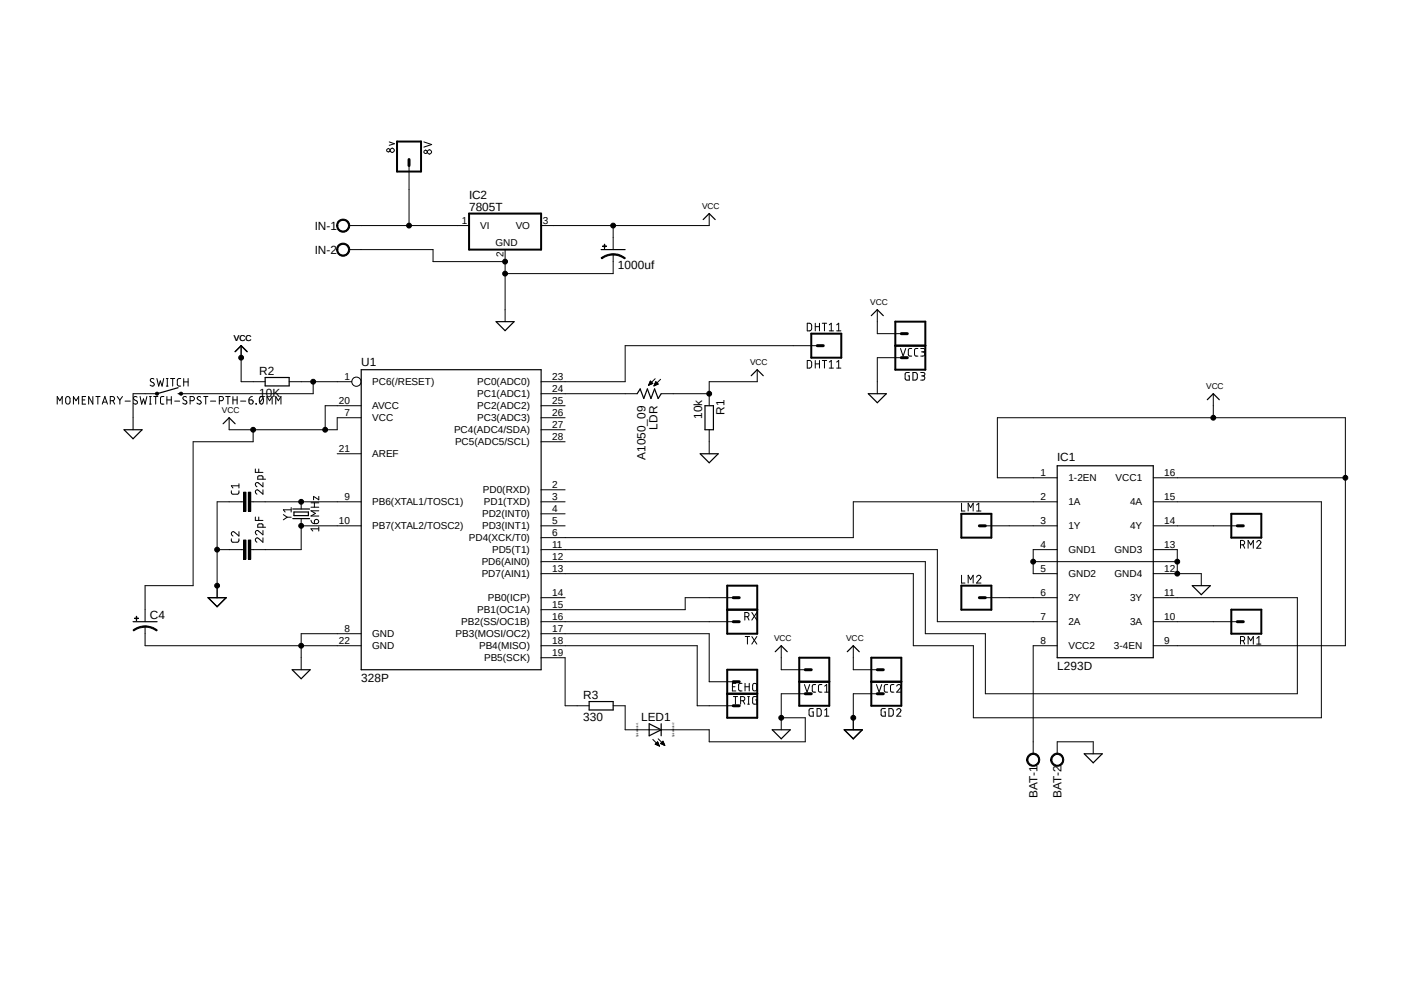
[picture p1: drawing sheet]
<svg xmlns="http://www.w3.org/2000/svg" width="297mm" height="210mm" viewBox="0 0 297 210" stroke-linecap="round" stroke-linejoin="round" font-family="sans-serif">
<path d="M11.4 29.3l274.3 140.2M285.7 29.3l-274.3 140.2" fill="none" stroke="#fff" stroke-width=".21"/>
<g fill="none" stroke="#000" stroke-width=".21">
<path d="M82.3 30l1.1 .4-1.1 .3M86.5 35v12.7M89.7 30l1.6 .6-1.6 .5M71.5 46.8a1.4 1.4 0 0 1 2.2 .1 1.4 1.4 0 0 1-.7 2.1 1.4 1.4 0 0 1-1.8-1.3h.3a1.15 1.15 0 0 1 1.6-.9 1.15 1.15 0 0 1 .2 1.9 1.15 1.15 0 0 1-1.8-.6v-.4h-.3zM71.5 51.9a1.4 1.4 0 0 1 2.2 .1 1.4 1.4 0 0 1-.7 2.1 1.4 1.4 0 0 1-1.8-1.3h.3a1.15 1.15 0 0 1 1.6-1 1.15 1.15 0 0 1 .2 1.9 1.15 1.15 0 0 1-1.8-.5v-.4h-.3zM73.9 47.7h25.3M73.9 52.8h17.7v2.5h15.2M106.8 52.8v15.2M127.2 54.5l.2-.1a4.2 4.2 0 0 1 2.3-.7v.2a3.9 3.9 0 0 0-2.4 .8zM127.5 52l.8 .1zM127.8 51.6l.1 .9zM129.7 53.7a3.6 3.6 0 0 1 2.6 .9l-.2 .1a4.1 4.1 0 0 0-2.4-.8z"/>
<path d="M129.7 47.7v5.1M129.8 53.8l-.1 4.1h-22.9M150 45.2v2.5h-35.5M51 73.1v7.6h5.1M160.2 78.2v2.5h-10.2v5.1M170.8 68.4h.6l.2 .2 .1 1-.3 .3-.6 .1zM170.8 76.2l.6 .1 .2 .2 .1 .9-.3 .4-.6 .1zM172.5 68.4v1.6M172.5 76.2v1.7M172.5 69.1h.9M172.5 77h.9M172.9 73.1h-40.7v7.6h-17.7"/>
<path d="M173.4 68.4v1.6M173.4 76.2v1.7M173.9 68.4h1M173.9 76.2h1M174.4 68.4v1.6M174.4 76.2v1.7M175.4 70h.9M175.4 68.7l.5-.3v1.6M175.4 76.6l.5-.4v1.7M175.4 77.9h.9M177 70h.9M177 68.7l.4-.3v1.6"/>
<path d="M177 76.6l.4-.4v1.7M177 77.9h.9M185.6 65.5v5.1h5.1M190.5 73.7l.6 1.6 .5-1.6M190.7 75.6h-5.1v7.7M192.4 78.8l-.9 .2v1.1l.1 .2 .8 .1v-.9h-.3M192.9 73.7h-.6l-.1 .3v1.1l.7 .2M193.1 78.8h.7l.2 .2 .1 .9-.3 .4-.7 .1zM194.2 73.7h-.6l-.1 .3v1.1l.7 .2M194.8 78.8h.7a.37 .37 0 0 1 .1 .4 .37 .37 0 0 1-.3 .3h-.4M194.8 73.7h.7a.37 .37 0 0 1 .1 .5 .37 .37 0 0 1-.3 .2h-.4M195.2 79.5a.46 .46 0 0 1 .4 .3 .46 .46 0 0 1-.1 .5l-.7 .1"/>
<path d="M195.2 74.4a.46 .46 0 0 1 .4 .4 .46 .46 0 0 1-.1 .5h-.7M12.1 85.5v-1.6l.6 .9 .5-.9v1.6M14.1 83.9a.47 .47 0 0 1 .7 .4v.7a.47 .47 0 0 1-.4 .5 .47 .47 0 0 1-.5-.5v-.7zM15.5 85.5v-1.6l.6 .9 .5-.9v1.6M17.4 84.6h.5M18.1 83.9h-.7v1.6h.7M19.6 83.9v1.6l-.8-1.6v1.6M20.3 83.9h.9M20.7 83.9v1.6M21.6 85.5l.6-1.6 .5 1.6M21.8 85h.8M23.3 84.8h.5a.45 .45 0 0 0 .4-.4 .45 .45 0 0 0-.2-.5h-.7v1.6"/>
<path d="M23.9 84.8l.4 .7M24.8 83.9l.6 .7M25.4 84.6v.9M25.9 83.9l-.5 .7M26.5 84.8h1.1M29 84l-.2-.1a.39 .39 0 0 0-.5 .1 .39 .39 0 0 0 .1 .5l.5 .3a.37 .37 0 0 1 .2 .4 .37 .37 0 0 1-.4 .3l-.5-.2M29.6 83.9l.4 1.6 .4-1.1 .3 1.1 .4-1.6M31.6 85.5h.4M31.6 83.9h.4M31.8 83.9v1.6M32.5 83.9h.9M32.6 80.2l-.5-.1a.34 .34 0 0 0-.3 .5l.7 .4a.37 .37 0 0 1 .1 .4 .37 .37 0 0 1-.3 .3l-.6-.3"/>
<path d="M32.9 83.9v1.6M33 83h.4l.2 .3-.2 .2-.2 .1-.2-.1zM33.2 80.1l.4 1.6 .3-1.1 .4 1.1 .3-1.6M33.2 83.3h-5v7.6M34.7 83.9h-.6l-.1 .3v1.1l.7 .2M35.2 81.7h.4M35.2 80.1h.4M35.3 84.6h.9M35.3 83.9v1.6M35.4 80.1v1.6M36.1 80.1h.9M36.2 83.9v1.6"/>
<path d="M36.5 80.1v1.6M37 84.8h1M38.1 83h.4l.2 .3-.2 .2-.2 .1-.2-.1zM38.2 80.1h-.5l-.2 .3 .1 1.1 .6 .2M38.9 80.1v1.6M38.9 80.8h.9M39.5 84l-.2-.1a.4 .4 0 0 0-.5 .1 .4 .4 0 0 0 .1 .5l.5 .3a.37 .37 0 0 1 .1 .4 .37 .37 0 0 1-.3 .3l-.5-.2M39.8 80.1v1.6M40.2 84.8h.5a.45 .45 0 0 0 .4-.4 .45 .45 0 0 0-.2-.5h-.7v1.6M42.5 84l-.4-.1a.34 .34 0 0 0-.3 .5l.7 .5v.4a.55 .55 0 0 1-.8 0M43.1 83.9h.9M43.5 83.9v1.6"/>
<path d="M44.5 84.8h1.1M46.4 84.8h.4a.46 .46 0 0 0 .5-.4 .46 .46 0 0 0-.2-.5h-.7v1.6M47.8 83.9h.9M48.2 83.9v1.6M48.5 88.3v2.6h22.8v-2.6h5.1M49.3 84.6h.9M49.3 83.9v1.6M50.2 83.9v1.6M50.9 84.8h1.1M52.7 84.6h.5a.46 .46 0 0 1 .4 .5 .46 .46 0 0 1-.5 .4 .46 .46 0 0 1-.4-.5zM53.4 83.9a.72 .72 0 0 0-.7 .7M53.6 90.9v2.5h-12.7v30.5h-10.2v7.6"/>
<path d="M54 99.2v.7h1.6M54.1 85.4l.1 .1zM54.7 99.2v.7M55.1 83.9h.2a.93 .93 0 0 1 0 1.6 .98 .98 0 0 1-.2-1.6zM55.7 84.2l-.8 .9M56.5 85.5v-1.6l.5 .9 .6-.9v1.6M58.3 85.5v-1.6l.6 .9 .5-.9v1.6M61.2 80.7h13.2M66.3 80.7v2.6h-28M71.3 96h5.1M76.4 85.8h-7.6v5.1M114.5 88.3h5"/>
<path d="M114.5 85.8h5M114.5 93.4h5M114.5 90.9h5M114.5 83.3h20.3M137.2 81.4h.1M137.2 81.4h.3M137.3 81.3h.4M137.3 81.2h.6M137.4 81.1h.7M137.4 81h.6M137.5 80.9h.4M137.5 80.8h.3"/>
<path d="M137.5 80.9h.3M137.5 80.6h.2M138.1 81.1l-.5-.5-.4 .9M138.1 81.1l-.9 .4M138.4 81.5h.1M138.4 81.4h.3M138.4 81.4h.5M138.5 81.3h.6M138.5 81.2h.7M138.6 81.1h.5M138.6 80.1l-1.4 1.4M138.6 81h.4"/>
<path d="M138.6 80.9h.3M138.7 80.9h.2M138.7 80.8h.1M138.7 80.7l.5 .5-.9 .4zM139.7 80.2l-1.4 1.4M139.9 83.3h10.1M150 90.9v5.1M256.7 83.3v5M45.9 116.2h5.6M48.9 103.8l.1 .6 .3 .1h1.1l.1-.7M48.9 114l.1 .5 .3 .2 1.1-.1 .1-.6M50.5 112.4v1l-.8-.8a.45 .45 0 0 0-.8 .1 .45 .45 0 0 0 .4 .7"/>
<path d="M50.5 102.3v.9M50.5 102.7h-1.6l.4 .5M51.5 104.1h.5v4.1h-.5zM51.5 114.2h.5v4.1h-.5zM51.5 106.1h-5.6v20.3M52.5 104.1h.5v4.1h-.5zM52.5 114.2h.5v4.1h-.5zM53 106.1h23.4M54 109.3v.8h1.6M54.7 109.3v.8M55.6 103.6v.9l-.9-.7a.45 .45 0 0 0-.7 .1 .45 .45 0 0 0 .4 .6M55.6 102.1v.9l-.9-.8a.45 .45 0 0 0-.7 .1 .45 .45 0 0 0 .4 .7"/>
<path d="M55.6 101.3l-.1-.6h-.9l-.1 .6h1.7M55.6 113.7v1l-.9-.8a.45 .45 0 0 0-.7 .1 .45 .45 0 0 0 .4 .7M55.6 112.2v.9l-.9-.7a.45 .45 0 0 0-.7 .1 .45 .45 0 0 0 .4 .6M55.6 111.5l-.1-.7-.9 .1-.1 .6h1.7M59.9 108.8l.8 .6M60.7 109.4l-.8 .5M60.7 109.4h.9M61.6 107.8h-1.7l.4 .5M61.6 107.4v.9M63.7 111.2h12.7M63.7 109.7v6.5h-10.7M63.7 106.1v1.6"/>
<path d="M65.8 110a.72 .72 0 0 0 .7 .7M65.8 107.3h1.6M65.8 106.3h1.6M66.5 106.3v1M66.6 110a.45 .45 0 0 1 .8 .1 .45 .45 0 0 1-.4 .6h-.5zM67.4 111.8h-1.6l.4 .5M67.4 105v.7l-1.1-.7v.7M67.4 111.4v.9M67.4 108h-1.6l.9 .6-.9 .5h1.6M114.5 111.2h5M114.5 106.1h5M114.5 118.8h81.2v15.2h12.7v12.7h66v-20.3h-30.4"/>
<path d="M114.5 116.2h83.8v15.3h25.3M114.5 108.7h5M114.5 103.6h5M203.4 106.4v1.7h.7M204.8 108.1v-1.7l.5 1 .6-1v1.7M206.6 108.1h.9M206.6 106.8l.5-.4v1.7M208.4 111.2h15.2M218.6 118.8h30.4M223.6 106.1h-43.1v7.6h-66M223.6 101h-12.6v-12.7h73.6v48.3h-40.6M223.6 116.2h-5v5.1h5"/>
<path d="M244 106.1h35.5v45.7h-73.6v-15.2h-12.7v-15.3h-78.7M244 111.2h17.7M244 116.2h5v5.1M244 101h40.6M262.4 115.2h.5a.47 .47 0 0 0 .4-.4 .47 .47 0 0 0-.4-.5h-.5v1.7M263 115.2l.3 .8M264 116v-1.7l.6 .9 .5-.9v1.7M265.9 114.7a.43 .43 0 0 1 .6-.4 .43 .43 0 0 1 .1 .7l-.7 1h.8M28.2 133.3a3.9 3.9 0 0 1 2.5-.9v.2a4.1 4.1 0 0 0-2.4 .8zM28.4 130.7l.9 .1zM28.8 130.3l.1 .9zM30.7 132.4a4.2 4.2 0 0 1 2.6 .9l-.2 .1a4.1 4.1 0 0 0-2.4-.8z"/>
<path d="M30.7 132.5v4.1h45.7M76.4 134h-12.7v7.6M114.5 139.1h5v10.2h5.1M114.5 134h35.5v10.2h5.1M114.5 136.6h33v12.7h7.6M114.5 131.5h40.6M114.5 126.4h5M155.1 126.4h-10.2v2.5h-30.4M157.6 130.4h.6a.46 .46 0 0 0 .2-.5 .46 .46 0 0 0-.4-.4h-.4v1.6M157.6 134.6h1M158.1 130.4l.4 .7M158.1 134.6v1.6"/>
<path d="M159 129.5l1.1 1.6M159 134.6l1.1 1.6M160.1 129.5l-1.1 1.6M160.1 134.6l-1.1 1.6M165.3 136.6v5h5M180.5 136.6v5h5.1M203.4 121.7v1.6h.7M204.8 123.3v-1.6l.5 .9 .6-.9v1.6M206.6 122a.45 .45 0 0 1 .6-.3 .45 .45 0 0 1 .1 .7l-.7 .9h.9M208.4 126.4h15.2M223.6 136.6h-5v22.8M244 131.5h17.7"/>
<path d="M244 121.3h10.1v2.6M262.4 135.5h.7a.46 .46 0 0 0 .2-.5 .46 .46 0 0 0-.4-.4h-.5v1.6M263 135.5l.3 .7M264 136.2v-1.6l.6 .9 .5-.9v1.6M265.9 135l.4-.4v1.6M265.9 136.2h.8M129.7 149.3h2.5v5h17.8v2.6h20.3v-5.1h-5M138.1 156.4l1.4 1.4M138.6 157.4h.7M138.7 157.3h.6M138.8 157.2h.5M138.9 157.5h.5"/>
<path d="M138.9 157.1h.3M139 157h.1M139.1 157.6h.3M139.1 156.9l.4 .9-.9-.4zM139.2 156.3l1.4 1.3M139.3 157.7h.1M139.7 157.3l.6-.5 .3 .8zM139.8 157.2h.7M139.9 157.1h.5M139.9 157.3h.6M140 157.1h.4M140 157h.3"/>
<path d="M140.1 157.4h.4M140.1 156.9h.2M140.2 156.8h.1M140.3 157.5h.3M140.5 157.6h.1M154.9 145.2h.6M155.2 147.3h.8M155.6 147.3v1.6M155.7 144.5h-.8v1.6h.8M156.7 148.2h.4a.45 .45 0 0 0 .5-.4 .45 .45 0 0 0-.5-.5h-.4v1.6M157 144.5l-.6 .1-.1 .3v1.1l.7 .1M157.2 148.2l.4 .7"/>
<path d="M157.6 145.2h.9M157.6 144.5v1.6M158.2 147.3h.3M158.2 148.9h.3M158.4 147.3v1.6M158.5 144.5v1.6M159.3 144.7a.46 .46 0 0 1 .5-.2 .46 .46 0 0 1 .3 .5v.9a.46 .46 0 0 1-.5 .2 .46 .46 0 0 1-.4-.4zM160.1 147.3h-.5l-.3 .2-.1 1.1 .2 .3h.7v-.9h-.2M170.2 144.8l.5 1.6 .6-1.6M170.3 146.7h-5v7.6M172 149.9l-.8 .1v1.1l.1 .3 .7 .1v-.9h-.2M172.6 144.8h-.6l-.2 .3 .1 1.1 .7 .2"/>
<path d="M172.8 149.9h.7a1.25 1.25 0 0 1 0 1.5l-.7 .1zM173.9 144.8h-.6l-.2 .3 .1 1.1 .7 .2M174.5 151.5h.8M174.5 150.2l.4-.3v1.6M174.5 145.1l.4-.3v1.6M174.5 146.4h.8M185.4 144.8l.6 1.6 .5-1.6M185.6 146.7h-5.1v7.6M187.3 149.9l-.9 .1v1.1l.2 .3 .7 .1v-.9h-.3M187.8 144.8h-.6l-.1 .3v1.1l.7 .2M188 149.9h.7l.2 .2 .1 .9-.3 .4-.7 .1zM189.1 144.8h-.5l-.2 .3v1.1l.7 .2"/>
<path d="M189.7 150.2a.44 .44 0 0 1 .6-.3 .44 .44 0 0 1 .2 .7l-.8 .9h.9M189.7 145.1a.44 .44 0 0 1 .6-.3 .44 .44 0 0 1 .2 .7l-.8 .9h.9M217.5 159.8a1.39 1.39 0 0 1 2.2 .2 1.39 1.39 0 0 1-.8 2.1 1.39 1.39 0 0 1-1.7-1.4h.2a1.15 1.15 0 0 1 1.6-1.1 1.15 1.15 0 0 1 .4 1.8 1.15 1.15 0 0 1-1.9-.3l-.1-.4h-.2zM222.6 159.8a1.39 1.39 0 0 1 2.2 .2 1.39 1.39 0 0 1-.8 2.1 1.39 1.39 0 0 1-1.8-1.4h.3a1.15 1.15 0 0 1 1.6-1.1 1.15 1.15 0 0 1 .4 1.8 1.15 1.15 0 0 1-1.9-.3l-.1-.4h-.3zM223.6 159.4v-2.5h7.7v2.5"/>
<circle cx="82.1" cy="31.8" r=".37"/>
<circle cx="83" cy="31.8" r=".45"/>
<circle cx="90" cy="32.1" r=".37"/>
<circle cx="90.8" cy="32.1" r=".45"/>
<circle cx="86.5" cy="47.7" r=".51"/>
<circle cx="106.8" cy="55.3" r=".51"/>
<circle cx="106.8" cy="57.9" r=".51"/>
<circle cx="129.7" cy="47.7" r=".51"/>
<circle cx="51" cy="75.6" r=".51"/>
<circle cx="53.5" cy="90.9" r=".51"/>
<circle cx="66.2" cy="80.7" r=".51"/>
<circle cx="68.8" cy="90.9" r=".51"/>
<circle cx="75.4" cy="80.7" r=".98"/>
<circle cx="150" cy="83.3" r=".51"/>
<circle cx="256.7" cy="88.3" r=".51"/>
<circle cx="45.9" cy="116.2" r=".51"/>
<circle cx="63.7" cy="111.2" r=".51"/>
<circle cx="63.7" cy="106.1" r=".51"/>
<circle cx="218.6" cy="118.8" r=".51"/>
<circle cx="249" cy="118.8" r=".51"/>
<circle cx="284.6" cy="101" r=".51"/>
<circle cx="45.9" cy="123.9" r=".51"/>
<circle cx="63.7" cy="136.6" r=".51"/>
<circle cx="249" cy="121.3" r=".51"/>
<circle cx="165.3" cy="151.8" r=".51"/>
<circle cx="180.5" cy="151.8" r=".51"/>
</g>
<g fill="none" stroke="#000" stroke-width=".25">
<path d="M127.2 52.8h5M148.8 46.4l1.2-1.2 1.3 1.2M49.7 74.4l1.3-1.3 1.3 1.3M56.1 79.8h5.1v1.8h-5.1zM76.4 78.2h38.1v63.4h-38.1zM104.9 68h3.9l-2 1.9zM158.9 79.5l1.3-1.3 1.3 1.3M184.3 66.8l1.3-1.3 1.3 1.3M26.2 90.9h3.9l-1.9 1.9zM37.7 83.3h.6M37.7 82l-4.5 1.3M47.2 89.6l1.3-1.3 1.2 1.3"/>
<path d="M134.8 83.3l.6-1 .8 2 .7-2 .8 2 .8-2 .7 2 .7-1M148.1 96h3.8l-1.9 1.9zM149.1 85.8h1.8v5.1h-1.8zM183.7 83.3h3.8l-1.9 1.9zM223.6 98.5h20.4v40.6h-20.4zM255.4 84.5l1.3-1.2 1.2 1.2M61.9 107.7h3.6M61.9 109.7h3.6M62.2 108.3h3v.8h-3zM28.2 131.5h5M44 126.4h3.8l-1.9 1.9zM164 137.8l1.3-1.2 1.2 1.2"/>
<path d="M179.2 137.8l1.3-1.2 1.3 1.2M252.2 123.9h3.8l-1.9 1.9zM61.8 141.6h3.8l-1.9 2zM124.6 148.4h5.1v1.8h-5.1zM137.3 153.1l2.6 1.2-2.6 1.3zM139.9 153.1v2.5M163.4 154.3h3.8l-1.9 2zM178.6 154.3h3.8l-1.9 2zM229.4 159.4h3.8l-1.9 1.9z"/>
</g>
<g fill="none" stroke="#000" stroke-width=".42">
<path d="M84 29.9h5.1v6.4h-5.1zM99.2 45.2h15.3v7.6h-15.3zM171.6 70.6h6.4v5h-6.4zM189.4 73.1h6.3M189.4 68h6.3v10.2h-6.3zM203.4 108.7h6.3v5h-6.3zM260.5 108.7h6.3v5h-6.3zM153.8 123.9h6.4v10.1h-6.4zM153.8 128.9h6.4M169.1 139.1h6.3v10.2h-6.3zM184.3 139.1h6.4v10.2h-6.4zM203.4 123.9h6.3v5h-6.3z"/>
<path d="M260.5 128.9h6.3v5.1h-6.3zM153.8 141.6h6.4v10.2h-6.4zM153.8 146.7h6.4M169.1 144.2h6.3M184.3 144.2h6.4"/>
</g>
<g fill="none" stroke="#000" stroke-width=".64">
<path d="M86.5 33.7v1.3M172.9 73.1h1.3M190.7 75.6h1.2M190.7 70.6h1.2M207.2 111.2h1.2M261.7 111.2h1.3M155.1 126.4h1.3M155.1 131.5h1.3M207.2 126.4h1.2M261.7 131.5h1.3M155.1 144.2h1.3M155.1 149.3h1.3"/>
<path d="M170.3 146.7h1.3M170.3 141.6h1.3M185.6 146.7h1.3M185.6 141.6h1.3"/>
</g>
<g fill="#000">
<path d="M71.5 46.8a1.4 1.4 0 0 1 2.2 .1 1.4 1.4 0 0 1-.7 2.1 1.4 1.4 0 0 1-1.8-1.3h.3a1.15 1.15 0 0 1 1.6-.9 1.15 1.15 0 0 1 .2 1.9 1.15 1.15 0 0 1-1.8-.6v-.4h-.3z" fill-rule="evenodd"/>
<path d="M71.5 51.9a1.4 1.4 0 0 1 2.2 .1 1.4 1.4 0 0 1-.7 2.1 1.4 1.4 0 0 1-1.8-1.3h.3a1.15 1.15 0 0 1 1.6-1 1.15 1.15 0 0 1 .2 1.9 1.15 1.15 0 0 1-1.8-.5v-.4h-.3z" fill-rule="evenodd"/>
<path d="M127.5 52l.8 .1z" fill-rule="evenodd"/>
<path d="M127.8 51.6l.1 .9z" fill-rule="evenodd"/>
<path d="M127.2 54.5l.2-.1a4.2 4.2 0 0 1 2.3-.7v.2a3.9 3.9 0 0 0-2.4 .8z" fill-rule="evenodd"/>
<path d="M129.7 53.7a3.6 3.6 0 0 1 2.6 .9l-.2 .1a4.1 4.1 0 0 0-2.4-.8z" fill-rule="evenodd"/>
<path d="M33 83h.4l.2 .3-.2 .2-.2 .1-.2-.1z" fill-rule="evenodd"/>
<path d="M38.1 83h.4l.2 .3-.2 .2-.2 .1-.2-.1z" fill-rule="evenodd"/>
<path d="M51.5 104.1h.5v4.1h-.5z" fill-rule="evenodd"/>
<path d="M51.5 114.2h.5v4.1h-.5z" fill-rule="evenodd"/>
<path d="M52.5 104.1h.5v4.1h-.5z" fill-rule="evenodd"/>
<path d="M52.5 114.2h.5v4.1h-.5z" fill-rule="evenodd"/>
<path d="M28.4 130.7l.9 .1z" fill-rule="evenodd"/>
<path d="M28.8 130.3l.1 .9z" fill-rule="evenodd"/>
<path d="M28.2 133.3a3.9 3.9 0 0 1 2.5-.9v.2a4.1 4.1 0 0 0-2.4 .8z" fill-rule="evenodd"/>
<path d="M30.7 132.4a4.2 4.2 0 0 1 2.6 .9l-.2 .1a4.1 4.1 0 0 0-2.4-.8z" fill-rule="evenodd"/>
<path d="M217.5 159.8a1.39 1.39 0 0 1 2.2 .2 1.39 1.39 0 0 1-.8 2.1 1.39 1.39 0 0 1-1.7-1.4h.2a1.15 1.15 0 0 1 1.6-1.1 1.15 1.15 0 0 1 .4 1.8 1.15 1.15 0 0 1-1.9-.3l-.1-.4h-.2z" fill-rule="evenodd"/>
<path d="M222.6 159.8a1.39 1.39 0 0 1 2.2 .2 1.39 1.39 0 0 1-.8 2.1 1.39 1.39 0 0 1-1.8-1.4h.3a1.15 1.15 0 0 1 1.6-1.1 1.15 1.15 0 0 1 .4 1.8 1.15 1.15 0 0 1-1.9-.3l-.1-.4h-.3z" fill-rule="evenodd"/>
<circle cx="86.5" cy="47.7" r=".51"/>
<circle cx="106.8" cy="55.3" r=".51"/>
<circle cx="106.8" cy="57.9" r=".51"/>
<circle cx="129.7" cy="47.7" r=".51"/>
<circle cx="51" cy="75.6" r=".51"/>
<circle cx="53.5" cy="90.9" r=".51"/>
<circle cx="66.2" cy="80.7" r=".51"/>
<circle cx="68.8" cy="90.9" r=".51"/>
<circle cx="150" cy="83.3" r=".51"/>
<circle cx="256.7" cy="88.3" r=".51"/>
<circle cx="45.9" cy="116.2" r=".51"/>
<circle cx="63.7" cy="111.2" r=".51"/>
<circle cx="63.7" cy="106.1" r=".51"/>
<circle cx="218.6" cy="118.8" r=".51"/>
<circle cx="249" cy="118.8" r=".51"/>
<circle cx="284.6" cy="101" r=".51"/>
<circle cx="45.9" cy="123.9" r=".51"/>
<circle cx="63.7" cy="136.6" r=".51"/>
<circle cx="249" cy="121.3" r=".51"/>
<circle cx="165.3" cy="151.8" r=".51"/>
<circle cx="180.5" cy="151.8" r=".51"/>
</g>
<g font-size="2.5">
<text x="99.2" y="42">IC2</text>
<text x="99.2" y="44.5">7805T</text>
<text x="66.6" y="48.6">IN-1</text>
<text x="66.6" y="53.7">IN-2</text>
<text x="130.7" y="57">1000uf</text>
<text x="76.4" y="77.4">U1</text>
<text x="54.8" y="79.2">R2</text>
<text x="54.8" y="84">10K</text>
<text x="148.5" y="88.6" transform="rotate(-90 148.5 88.6)">10k</text>
<text x="153.3" y="87.8" transform="rotate(-90 153.3 87.8)">R1</text>
<text x="139.1" y="90.8" transform="rotate(-90 139.1 90.8)">LDR</text>
<text x="136.6" y="97.2" transform="rotate(-90 136.6 97.2)">A1050_09</text>
<text x="223.7" y="97.5">IC1</text>
<text x="31.7" y="130.9">C4</text>
<text x="223.7" y="141.6">L293D</text>
<text x="76.4" y="144.2">328P</text>
<text x="123.4" y="147.8">R3</text>
<text x="123.4" y="152.6">330</text>
<text x="135.6" y="152.6">LED1</text>
<text x="219.5" y="168.7" transform="rotate(-90 219.5 168.7)">BAT-1</text>
<text x="224.5" y="168.7" transform="rotate(-90 224.5 168.7)">BAT-2</text>
</g>
<g font-size="2.1">
<text x="97.7" y="47.4">1</text>
<text x="114.9" y="47.4">3</text>
<text x="101.6" y="48.5">VI</text>
<text x="104.8" y="52">GND</text>
<text x="109.1" y="48.5">VO</text>
<text x="106.5" y="54.4" transform="rotate(-90 106.5 54.4)">2</text>
<text x="72.9" y="80.3">1</text>
<text x="78.7" y="81.5">PC6(/RESET)</text>
<text x="101" y="81.5">PC0(ADC0)</text>
<text x="116.8" y="82.9">24</text>
<text x="116.8" y="80.3">23</text>
<text x="71.7" y="85.4">20</text>
<text x="72.9" y="88">7</text>
<text x="78.7" y="89.1">VCC</text>
<text x="78.7" y="86.6">AVCC</text>
<text x="101" y="89.1">PC3(ADC3)</text>
<text x="101" y="86.6">PC2(ADC2)</text>
<text x="101" y="84">PC1(ADC1)</text>
<text x="116.8" y="88">26</text>
<text x="116.8" y="85.4">25</text>
<text x="71.7" y="95.6">21</text>
<text x="96.1" y="91.7">PC4(ADC4/SDA)</text>
<text x="96.3" y="94.2">PC5(ADC5/SCL)</text>
<text x="116.8" y="93">28</text>
<text x="116.8" y="90.5">27</text>
<text x="78.7" y="96.7">AREF</text>
<text x="220.1" y="100.7">1</text>
<text x="226" y="101.8">1-2EN</text>
<text x="236" y="101.8">VCC1</text>
<text x="246.3" y="100.7">16</text>
<text x="72.9" y="105.7">9</text>
<text x="78.7" y="106.9">PB6(XTAL1/TOSC1)</text>
<text x="102.2" y="104.4">PD0(RXD)</text>
<text x="102.4" y="106.9">PD1(TXD)</text>
<text x="116.8" y="105.7">3</text>
<text x="116.8" y="103.2">2</text>
<text x="220.1" y="105.7">2</text>
<text x="226" y="106.9">1A</text>
<text x="239.1" y="106.9">4A</text>
<text x="246.3" y="105.7">15</text>
<text x="71.7" y="110.8">10</text>
<text x="78.7" y="112">PB7(XTAL2/TOSC2)</text>
<text x="102" y="112">PD3(INT1)</text>
<text x="102" y="109.4">PD2(INT0)</text>
<text x="116.8" y="113.4">6</text>
<text x="116.8" y="110.8">5</text>
<text x="116.8" y="108.3">4</text>
<text x="220.1" y="110.8">3</text>
<text x="226" y="112">1Y</text>
<text x="239.1" y="112">4Y</text>
<text x="246.3" y="110.8">14</text>
<text x="99.2" y="114.5">PD4(XCK/T0)</text>
<text x="101.9" y="119.5">PD6(AIN0)</text>
<text x="104.1" y="117">PD5(T1)</text>
<text x="116.8" y="118.4">12</text>
<text x="116.8" y="115.9">11</text>
<text x="220.1" y="115.9">4</text>
<text x="226" y="117">GND1</text>
<text x="235.8" y="117">GND3</text>
<text x="246.3" y="115.9">13</text>
<text x="101.9" y="122.1">PD7(AIN1)</text>
<text x="116.8" y="121">13</text>
<text x="220.1" y="121">5</text>
<text x="226" y="122.1">GND2</text>
<text x="235.8" y="122.1">GND4</text>
<text x="246.3" y="121">12</text>
<text x="101" y="129.7">PB1(OC1A)</text>
<text x="103.2" y="127.2">PB0(ICP)</text>
<text x="116.8" y="131.1">16</text>
<text x="116.8" y="128.6">15</text>
<text x="116.8" y="126.1">14</text>
<text x="220.1" y="126.1">6</text>
<text x="220.1" y="131.1">7</text>
<text x="226" y="127.2">2Y</text>
<text x="239.1" y="127.2">3Y</text>
<text x="246.3" y="126.1">11</text>
<text x="246.3" y="131.1">10</text>
<text x="71.7" y="136.2">22</text>
<text x="72.9" y="133.7">8</text>
<text x="78.7" y="134.8">GND</text>
<text x="78.7" y="137.3">GND</text>
<text x="96.4" y="134.8">PB3(MOSI/OC2)</text>
<text x="97.6" y="132.2">PB2(SS/OC1B)</text>
<text x="101.3" y="137.3">PB4(MISO)</text>
<text x="116.8" y="136.2">18</text>
<text x="116.8" y="133.7">17</text>
<text x="220.1" y="136.2">8</text>
<text x="226" y="132.2">2A</text>
<text x="226" y="137.3">VCC2</text>
<text x="235.6" y="137.3">3-4EN</text>
<text x="239.1" y="132.2">3A</text>
<text x="246.3" y="136.2">9</text>
<text x="102.4" y="139.9">PB5(SCK)</text>
<text x="116.8" y="138.8">19</text>
</g>
<g font-size="1.8">
<text x="148.5" y="44.2">VCC</text>
<text x="184.1" y="64.5">VCC</text>
<text x="49.5" y="72.1">VCC</text>
<text x="158.7" y="77.2">VCC</text>
<text x="255.1" y="82.3">VCC</text>
<text x="46.9" y="87.3">VCC</text>
<text x="163.7" y="135.6">VCC</text>
<text x="179" y="135.6">VCC</text>
</g>
<g font-size=".6">
<text x="135" y="156" transform="rotate(-90 135 156)">SpiceOrder 1</text>
<text x="142.6" y="156" transform="rotate(-90 142.6 156)">SpiceOrder 2</text>
</g>
</svg>
